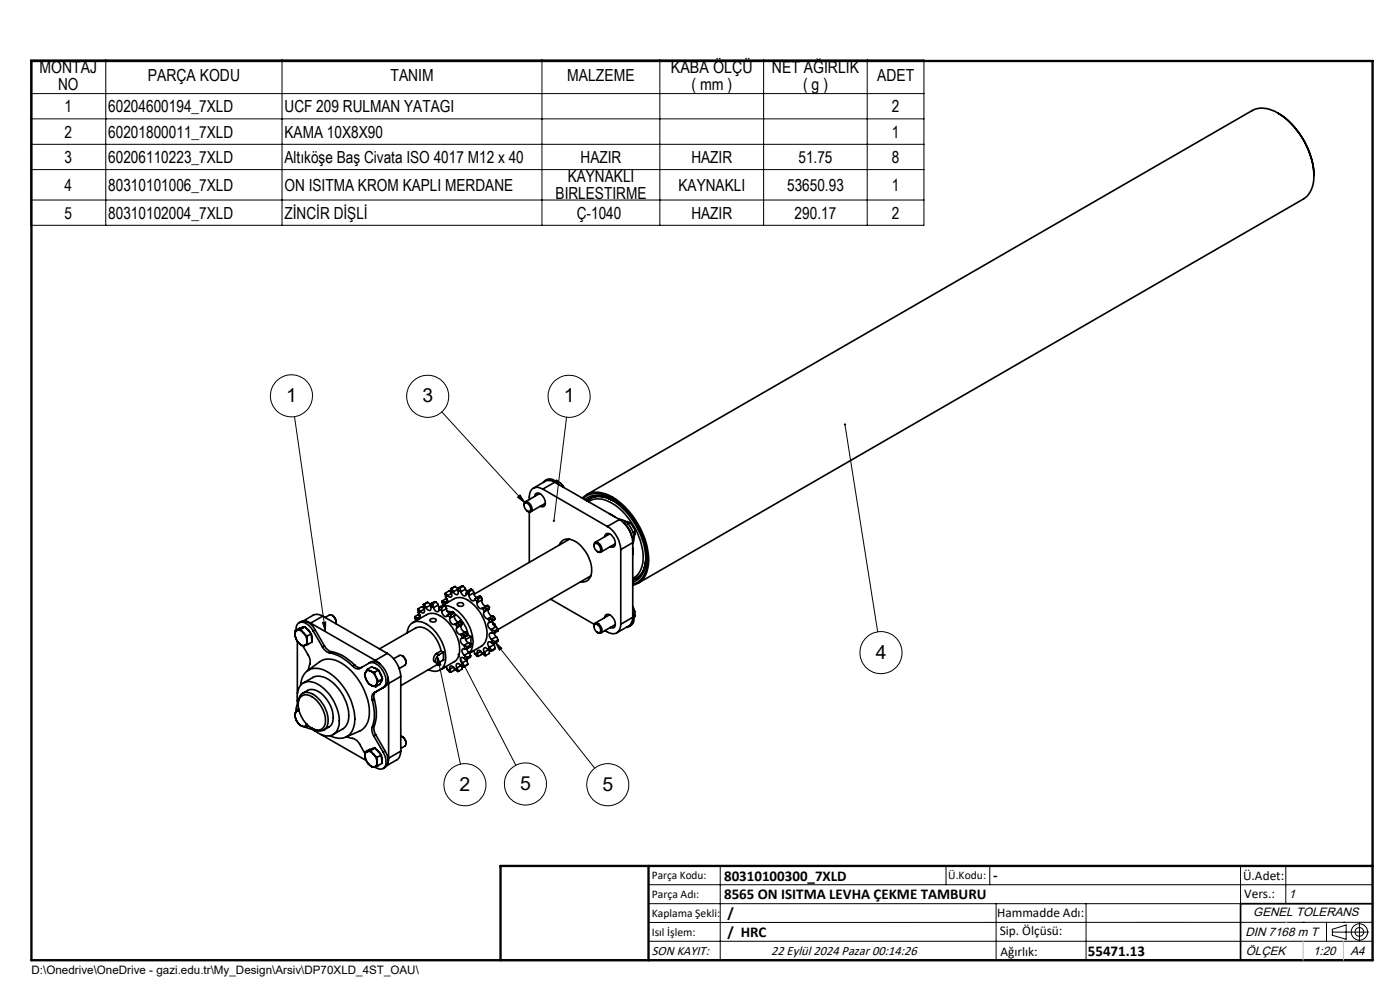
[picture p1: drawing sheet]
<svg xmlns="http://www.w3.org/2000/svg" width="297mm" height="210mm" viewBox="0 0 297 210" stroke-linecap="round" stroke-linejoin="round" font-family="sans-serif">
<g fill="none" stroke="#000" stroke-width=".35">
<path d="M271.1 24a5.4 5.4 0 0 0-5.5-.5l-141.1 81.4M271.1 24a16.5 16.5 0 0 1 7.6 14.3 5.1 5.1 0 0 1-2.2 3.9l-141.1 81.5M271.1 24a16.3 16.3 0 0 1 7.6 13.2M111.2 107.2a.61 .61 0 0 1 .4-.8 .61 .61 0 0 1 .7 .4 1.25 1.25 0 0 1 .3 1.7l-.7-.1M111.3 106.8a1.08 1.08 0 0 1 1.1 .4 1.08 1.08 0 0 1 .1 1.1 .8 .8 0 0 1-.8 .1 .8 .8 0 0 1-.4-.8zM112.3 108.6v10.7M113.4 105.3a.8 .8 0 0 1 .7-.8 .8 .8 0 0 1 .9 .5 1.82 1.82 0 0 1 .4 2.4h-.8M114.5 104.7l-3.1 1.8M115.1 103.7a1.76 1.76 0 0 0-2-.1 1.76 1.76 0 0 0-.8 1.8v.6M115.1 103.7l13.7 8M115.6 102a2.07 2.07 0 0 1 3 .8M115.7 106.8l-3.1 1.7"/>
<path d="M116.7 101.9l-.8 .1-2.8 1.6M116.7 101.9l1 .4M116.7 101.9h-.8l-.6 .4M117.7 102.3l-2.6 1.4M117.7 102.3l13.7 7.9M117.8 102.1l.3-.2 .8 .5 .6 .7M118.6 115.6a2.03 2.03 0 0 1 3.3-.8 7.3 7.3 0 0 1 3.5 7.3 1.84 1.84 0 0 1-2.2 1.3M119.5 103.1l-.2 .1M119.5 103.1l.1 .3M120.8 114.4l-20.3 11.7M123.6 105.7a4.3 4.3 0 0 1 5.1-.9 16.2 16.2 0 0 1 8.4 10.5 9 9 0 0 1-.5 7.3l-1.1 1-1.3 .5M123.7 105.8a4.5 4.5 0 0 1 5.5-.4 16.2 16.2 0 0 1 8.1 14.5 4.5 4.5 0 0 1-3.1 4.1"/>
<path d="M124.1 106a4.4 4.4 0 0 1 5.1-.2 15.5 15.5 0 0 1 7.8 13.6 4.5 4.5 0 0 1-2.8 4.1M124.8 106.4a4.5 4.5 0 0 1 5 .3 14.2 14.2 0 0 1 6.5 12.8 4.1 4.1 0 0 1-2.1 3.2M126 115.7a.63 .63 0 0 1 .4-.7 .63 .63 0 0 1 .8 .4 1.22 1.22 0 0 1 .2 1.7l-.7-.1M126.1 115.4a1.07 1.07 0 0 1 1.1 .3 1.07 1.07 0 0 1 .2 1.1l-.1 .2a1.05 1.05 0 0 1-1.3-1.2zM128.3 113.9a.8 .8 0 0 1 .6-.8 .8 .8 0 0 1 .9 .5 1.82 1.82 0 0 1 .4 2.4l-.7-.1M128.8 111.7a6.3 6.3 0 0 1 2.9 4.9M129.2 108.9l1.2 .7M129.3 113.3l-3 1.7M129.9 106.1a4.5 4.5 0 0 0-5.4 .1M130.5 115.3l-3 1.8M131.3 110.2a4 4 0 0 1 3.2 4.3l-.3 .7M131.4 110.2l1 .8"/>
<path d="M131.4 110.2l-2.6 1.5M131.7 116.6v15.8M132.4 111a6.7 6.7 0 0 1 1.6 2.8M132.4 111a4.9 4.9 0 0 1 1.6 2.8M132.6 110.6l1.1 .3M133.7 110.9l.6 .8 .4 1M133.7 110.9l-.5 .3M134 113.8l.2 1.3M134.2 116.2v1.4M134.2 115.1l-2.5 1.5M134.2 115.1v15.8M134.7 112.7l-.2 1.2"/>
<path d="M134.7 112.7l-.4 .2M137 118.4a4.6 4.6 0 0 1-2.6 4.6h-.2M62.6 134.7l.2 .9 .6 .7M62.6 134.7v.1a2.35 2.35 0 0 0 .8 1.5M62.7 133.8l-.1 .9M62.8 133.7a1.4 1.4 0 0 1 .7-1.7 1.4 1.4 0 0 1 1.8 .5l1.1 1.3M63.1 136v11.1M63.1 133.7a.87 .87 0 0 0-.5 1M63.1 133.7a1.33 1.33 0 0 1 1.3 .6M63.1 133.7l-.4 .1M63.4 136.3a1.47 1.47 0 0 0 1.2 .6M63.4 136.3l.7 .7 .5-.1"/>
<path d="M63.8 133.5l.6 .8M63.8 133.5l-.7 .2M64 133.1h.1M64.2 137l1.2 2a2.44 2.44 0 0 1 .1 2.5l-.1 .7M64.4 134.3l.8 .6M64.4 134.3a2.58 2.58 0 0 1 .7 1.6M64.4 133.1h-.4M64.7 133l1.3 1.4M64.7 133l-.9 .5M64.7 133l-1.2 .3-.8 .5M64.9 131.8a3.8 3.8 0 0 1 2 1.8M64.9 131.8l1 .4"/>
<path d="M64.9 131.8h-.8l-.7 .3M64.9 133.2l.4 .3 .6 .8M65.1 135.9a.89 .89 0 0 1-.5 1M65.1 135.9l.2 .8M65.2 134.9l-.1 1M65.3 136.7l-.7 .2M65.9 132.2l13.7 7.9M66 134.6l.1 1.2M66 134.4l-.8 .5M66 134.4l.2 1.8-.9 .5M66.4 133.8l2 3.4M66.9 133.6l1.9 3.4"/>
<path d="M66.9 133.6l-.5 .2M68.4 137.2a2.65 2.65 0 0 0 1.5 1.3M68.5 130.7l-1.2-.4-.7 .1-2.3 1.3M68.5 130.7l-2.6 1.5M68.5 130.7l13.7 7.9M68.8 137a2.77 2.77 0 0 0 1.5 1.2M68.8 137l-.4 .2M69 131l.9-.5a1.4 1.4 0 0 1 1.4 1.8M69.9 138.5a9 9 0 0 1 4.9 2.8M70.3 138.2a9 9 0 0 1 4.9 2.9M70.3 138.2l-.4 .3M70.4 130.5a1.63 1.63 0 0 1 .9 1.5"/>
<path d="M80.5 137.6l7.7-4.4a3.2 3.2 0 0 1 3.7 1.4l1.2 1.9 .5 1.6M82.2 138.6a6.3 6.3 0 0 1 2.8 4.9M82.2 138.6l-2.6 1.5M83.5 139.7l1.2-.6a1.42 1.42 0 0 1 1.4 1.8l-1.4 .9M85.3 139.1a1.69 1.69 0 0 1 .8 1.5M86.4 134.3a2.47 2.47 0 0 1 1.4-2.3 2.47 2.47 0 0 1 2.7 .4 8.5 8.5 0 0 1 3.9 8.4 2.3 2.3 0 0 1-3.5 1.3M87.6 132.1l2.9-1.7a3.3 3.3 0 0 1 3.8 .9 8.6 8.6 0 0 1 3 7.8l-.6 1-3.4 2M88 130.8v.3l.2 .6 .1-.6M88 130.8l.3 .3M88.3 131.1l.1 .1M88.4 131.2l.5 .1M88.8 130l.3 .6v.6"/>
<path d="M88.8 129.1l-.2 .2 .2 .7M88.8 129.1l.2 .5M89 129.6l-.2 .4M89 129.6l.1 .1M89.1 130.4h-.4l-.7 .4M89.1 130.8l-.7 .4M89.8 128.3l.1 .6M89.9 128.9v.1a.69 .69 0 0 1-.2 1l-.6-.3M89.9 128.9l-.5-.2-.6 .4M90 129.2l-.9 .5M90.1 128.2l-.3 .1M90.1 128.2l.2 .6"/>
<path d="M90.3 128.8l-.4 .1M90.3 128.8l.1 .1M90.7 127.8l.7 .5M90.7 127.8l-.9 .5M90.7 127.8l-.6 .4M91.3 131.4a.81 .81 0 0 1 1.2 .2 .75 .75 0 0 1-1.3-.1zM91.4 128.6v.2a.47 .47 0 0 1-.2 .7 .47 .47 0 0 1-.7-.4l-.1-.2M91.4 128.6l.5 .1M91.4 128.3l-1 .6M91.4 128.3v.1M91.5 128l.3 .1M91.5 128l-.1 .6"/>
<path d="M91.8 128.1l.1 .6M91.9 128.7l.1 .2M92 128.9l.4 .7a.44 .44 0 0 0 .5 .1 .44 .44 0 0 0 .2-.5M92.5 127.7l.5 .6M92.5 127.7l-.3-.1-.7 .4M92.5 127.7l-.7 .4M92.6 138.6a1.26 1.26 0 0 0-.5 1.7l.5 .3M92.6 138.6l.5 .3M93 128.3l.3 .6M93 128.3l-1 .6M93.1 138.9a1.25 1.25 0 0 0-.5 1.7h.5l1-.6M93.1 129.2l.6 .3"/>
<path d="M93.3 128.7l-.1 .1M93.4 128.7l.3 .2M93.4 128.7l2.9-1.7a3.3 3.3 0 0 1 3.8 .9 8.7 8.7 0 0 1 3.2 7.4l-.3 .8-.5 .7-2.9 1.7M93.4 128.7l-.3 .5M93.6 138.1l.5 .3v1.6M93.6 138.1l-1 .5M93.7 129.5v.2M93.7 129.7a.96 .96 0 0 0 1.1 1l.1-.2M93.7 128.9v.6M93.8 127.5v.3l.2 .5 .1-.6M93.8 127.5l.3 .2M94.1 138.4l-1 .5"/>
<path d="M94.1 128.3l.3 .2M94.1 127.7l.2 .1M94.3 127.8l.4 .2M94.4 128.5l.3 .6M94.4 128.5a6.3 6.3 0 0 1 4.7 3.5 6.3 6.3 0 0 1 .7 6.2l-.2 .3M94.4 128.5l-.7 .4M94.5 126.6l.1 .1a1.11 1.11 0 0 1 .3 1.1M94.5 125.8l-.1 .1 .1 .7M94.5 125.8l.3 .4M94.7 129.1l.1 .5 .5 .6 .7-.5M94.7 129.1l-1 .6M94.8 126.2l-.3 .4"/>
<path d="M94.8 126.2l.2 .2M94.9 129.6l.9 .3M94.9 127.1h-.4l-.7 .4M94.9 130.5l.6 .5M95 127.4l-.7 .4M95.4 130.1l.3 .3M95.4 130.1l-.5 .4M95.4 131.2a.94 .94 0 0 0 1.1 1.2h.1M95.5 131l-.1 .2M95.6 124.9l.2-.1 .3 .6M95.6 124.9v.7M95.6 125.6l.1 .1a.83 .83 0 0 1-.1 1l-.6-.3"/>
<path d="M95.7 130.4l-.2 .6M95.7 125.5l-.4-.1-.8 .4M95.8 125.9l-.8 .5M96.1 129.7l.2 .3M96.1 129.7l-.7 .4M96.1 129.7l-.1 .1M96.1 125.4l-.5 .2M96.1 125.4l.1 .1M96.3 130l.1 .6M96.3 130l-.6 .4M96.4 130.2a7.2 7.2 0 0 1 2.9 4.5M96.4 130.6a1.06 1.06 0 0 0 1 1.3"/>
<path d="M96.4 130.6l-1 .6M96.6 132.4l.4 .7M96.6 124.4l.6 .6M96.6 124.4l-.3 .1M96.6 124.4l-1 .5M96.9 133.1a1.07 1.07 0 0 0 .8 1.5M97 133.1h-.1M97 128a.84 .84 0 0 1 1.4 .2 .78 .78 0 0 1-1.4 0zM97.1 132.2l.2 .4M97.1 132.2l-.5 .2M97.2 125.3v.1a.5 .5 0 0 1-.2 .7 .5 .5 0 0 1-.7-.3l-.1-.3M97.2 125.3l.5 .1"/>
<path d="M97.2 125l-1 .5M97.2 125v.1M97.3 124.7h.3M97.3 124.7l-.1 .6M97.3 132.6l-.3 .5M97.5 131.8h.1M97.5 131.8l-1 .6M97.5 131.8h.3M97.6 124.7l.1 .7M97.7 134.6h.1M97.7 125.4l.1 .1M97.8 125.5l.3 .7a.44 .44 0 0 0 .6 .2 .44 .44 0 0 0 .2-.6"/>
<path d="M97.8 134.6l.3 .8M97.8 131.8l.2 .4M97.8 131.8l-.7 .4M97.8 134.6h.6M97.9 132.6a1.07 1.07 0 0 0 .8 1.4M97.9 132.6l-1 .5M98 132.2l-.1 .4M98 132.2l-.7 .4M98.1 135.4h-.1a.49 .49 0 0 0-.4 .3 .49 .49 0 0 0 .2 .5l.6 .7M98.3 124.3l.4 .7M98.3 124.3h-.3l-.7 .4M98.3 124.3l-.7 .4"/>
<path d="M98.4 136.9h.1M98.4 134.6l.2 .5M98.5 139l.1 .1M98.5 139.7a.47 .47 0 0 0-.7-.2 .47 .47 0 0 0-.1 .7l.3 .5M98.5 136.9l.1 .8M98.5 136.9l.6 .3M98.5 139.7l.6 .1M98.6 135.1l-.5 .3M98.6 137.7v-.1a.46 .46 0 0 0-.6 .2 .46 .46 0 0 0 .1 .6l.4 .6M98.6 139.1l-.1 .6M98.6 139.1l.6 .4M98.7 134l.4 .3"/>
<path d="M98.7 134l-1 .6M98.7 135l.1 .8 .6 .5M98.7 125l.4 .6M98.7 125l-.9 .5M98.8 139.8l.2 .3M98.9 125.8l.6 .4M99 137.6l.5 .8M99.1 134.3l.1 .4M99.1 134.3l-.7 .3M99.1 137.2l.1 .4M99.2 139.5l-.1 .3M99.2 134.8l-.9 .5"/>
<path d="M99.2 137.6l-.6 .1M99.2 125.3l.3 .2M99.2 125.3l-.3 .5M99.2 134.7l-.6 .4M99.2 134.7l-.1 .1M99.3 134.7l.6 .3v1.7M99.3 134.7l-.6 .4M99.4 136.3l.4 .5M99.4 136.3l-1 .6M99.5 138.4l.1 .1M99.5 138.4l-1 .6M99.5 126.2v.1"/>
<path d="M99.5 126.3a.91 .91 0 0 0 1.1 1.1l.1-.3M99.5 125.5v.7M99.6 138.5l.2 .6M99.8 136.8v.4l-.6 .4M99.8 136.8l-.7 .4M99.8 139.1v.3l-.7 .4M99.8 139.1l-.6 .4M99.9 135l-1.1 .7M99.9 136.6l-.2 .1M100.2 125.1l.3 .7M100.2 125.1l-.3-.2-.7 .4M100.2 125.1l-.7 .4"/>
<path d="M100.2 138.2l-.6 .3M100.4 138l.3 .7M100.5 125.8l.1 .4 .5 .6 .7-.4M100.5 125.8l-1 .5M100.7 138.7l.6 .1M100.7 127.1l.6 .6M100.7 138.7l.5 .5h.3M101.2 126.8l.3 .3M101.2 126.8l-.5 .3M101.2 138.6v-.4a.71 .71 0 0 1 1.1 .4v.1M101.2 138.6l.1 .2M101.2 127.8a.94 .94 0 0 0 1.1 1.2"/>
<path d="M101.3 127.7l-.1 .1M101.3 138.8l.2 .4M101.5 127.1l-.2 .6M101.8 126.4l.3 .3M101.8 126.4l-.6 .4M101.8 126.4h.1M102 138.2l-.8 .4M102.1 126.7l.1 .5M102.1 126.7l-.6 .4M102.2 127.2a1.06 1.06 0 0 0 1 1.3M102.2 138.5l-.1 .3-.6 .4M102.2 127.2l-1 .6"/>
<path d="M102.3 129l.5 .7M102.3 138.7l.6 .4 .2-.1M102.7 138.4l.1 .1M102.7 129.8a1.02 1.02 0 0 0 .8 1.5M102.8 138.5l-.5 .2M102.8 129.7l-.1 .1M102.8 138.5l.3 .5M102.9 128.9l.2 .3M102.9 128.9l-.6 .1M103.1 129.2l-.3 .5M103.5 131.3h.1M103.6 128.5l.2 .3"/>
<path d="M103.6 128.5l-.3-.1-1 .6M103.6 128.5l-.7 .4M103.6 137.9l-.9 .5M103.6 137.9l-.1-.1a.52 .52 0 0 0-.8-.3 .52 .52 0 0 0 0 .9M103.6 131.3l.3 .7M103.6 131.3h.6M103.6 137.9l.6 .2M103.7 129.2a1.02 1.02 0 0 0 .8 1.5M103.7 129.2l-1 .6M103.8 137.3l.1 .2M103.8 137.9v.7l-.7 .4M103.8 128.8l-.1 .4"/>
<path d="M103.8 128.8l-.7 .4M103.9 137.5l-.3 .4M103.9 132a.5 .5 0 0 0-.5 .3 .5 .5 0 0 0 .1 .5l.7 .8M103.9 137.5l.5 .4M104.2 133.6h.1M104.2 131.3l.2 .4M104.3 135.6l.1 .2M104.3 136.4l-.1-.1a.45 .45 0 0 0-.6-.1 .45 .45 0 0 0-.1 .7l.3 .4M104.3 133.6l.1 .7M104.3 133.6l.6 .2M104.3 136.4h.6M104.4 137.9l-.2 .2"/>
<path d="M104.4 131.7l-.5 .3M104.4 134.3a.39 .39 0 0 0-.5 0 .39 .39 0 0 0-.1 .5l.5 .8M104.4 135.8l-.1 .6M104.4 135.8l.6 .3M104.5 130.7l.4 .2M104.5 130.7l-1 .6M104.5 131.7v.5l.7 .8M104.5 132.1l.4 .3M104.6 136.4l.2 .3M104.6 132.3a.45 .45 0 0 1 .4 .2 .45 .45 0 0 1 .1 .5M104.8 134.3l.5 .8M104.8 136.7l.2 .8"/>
<path d="M104.8 136.7l-1 .6M104.9 130.9l.1 .4M104.9 130.9l-.7 .4M104.9 133.8l.1 .4M105 136.1l-.1 .3M105 134.2l-.6 .1M105 137.5l-.8 .6M105 131.3l-.9 .6M105 137.5l-.6 .4M105 131.3l-.6 .4M105.2 133l.4 .4M105.2 133l-1 .6"/>
<path d="M105.3 135.1l.4 .6M105.3 135.1l-1 .5M105.6 133.4l.1 .4-.7 .4M105.6 133.4l-.7 .4M105.7 135.7l-.1 .4-.7 .3M105.7 135.7l-.7 .4M116.8 127.1l9.2 5.3M125.3 122.2l-19.7 11.4M126 132.9a.59 .59 0 0 1 .3-.7 .59 .59 0 0 1 .8 .2 1.29 1.29 0 0 1 .3 1.9l-.7-.2M126.2 132.5a1.15 1.15 0 0 1 1 1.7 1.18 1.18 0 0 1-1-1.7zM128.3 131a.8 .8 0 0 1 .7-.7 .8 .8 0 0 1 .8 .5 1.77 1.77 0 0 1 .4 2.3h-.7M129.3 130.4l-3 1.8"/>
<path d="M130.5 132.5l-3 1.8M131.7 132.4a1.74 1.74 0 0 1-.9 1.8 1.74 1.74 0 0 1-2-.2l-.5-.2M134 132l-.4 .6-2.8 1.6M134 132l-.3 .7-.7 .3M134.2 130.9l-.2 1.1M134.2 129.9a2.1 2.1 0 0 1-.7 3M134.2 128.7l.1 .1M134.2 130.9l-2.5 1.5M134.3 128.8l.4 1 .1 .9M134.3 128.8l-.1 .1M134.5 130.9l.3-.2zM62.7 151.2a1.79 1.79 0 0 0 .1 1.5"/>
<path d="M62.7 151.2l-.2 .5 .3 1M62.8 152.7l.7 1 .5 .3M62.8 152.7a1.86 1.86 0 0 0 1.2 1.3M63.1 148.5v1.1M63.1 150.5l.4 .3M63.1 150.5l-.4 .7M63.3 149.4l-.4 .5-.1 1.1M63.4 150.4l-.3 .1M63.5 150.8l-.5 .1-.3 .3M63.8 145.3a3.4 3.4 0 0 1 1.8-3.2 3.4 3.4 0 0 1 3.8 .4 12.3 12.3 0 0 1 5.8 11.2 3.3 3.3 0 0 1-5.2 2.4M63.9 147.8a2.05 2.05 0 0 1 2.6 .2 6.3 6.3 0 0 1 2.5 5.6 1.74 1.74 0 0 1-2.9 .9 5.9 5.9 0 0 1-2.6-6.2zM64 154l.8 .3"/>
<path d="M64.1 145.1a3.5 3.5 0 0 1 4.2 .7 9.6 9.6 0 0 1 3.6 8.1 2.58 2.58 0 0 1-4 1.8l-1.8-1.2a2.13 2.13 0 0 0 3 0 4.4 4.4 0 0 0-.2-4.5 5.3 5.3 0 0 0-4-3.1 2.14 2.14 0 0 0-1.6 2.6 4.6 4.6 0 0 1 .8-4.4zM64.2 147.1a2.88 2.88 0 0 1 2.3-.8 6.3 6.3 0 0 1 4 7.1l-.6 .8-1.2 .7M64.3 144.9l2.1-1.2a3.6 3.6 0 0 1 3.9 .9 9.7 9.7 0 0 1 3.6 8.2l-.3 .9-.5 .6-2.4 1.5M64.8 154.3l.8 .2h.6M65 153.7a.69 .69 0 0 1-1 .3M65 153.7l-.2 .6M65.1 153.6l-.1 .1M65.2 142.3l2.6-1.9a4.1 4.1 0 0 1 4.9 .5 13.1 13.1 0 0 1 5.6 11 3.8 3.8 0 0 1-2 3.2l-3 1.3M65.4 153.9l-.6 .4M66 154.6l.9 .5M68.1 155.8l9.6 5.5M73.5 156.3l.7 .2a2.46 2.46 0 0 1 2.1 1.4l1.1 2"/>
<path d="M75.2 141.1a1.29 1.29 0 0 0 1.5 .5M75.2 141.1l-.4 .2M77.5 159.5l-.1 .9M77.5 142.6a1.79 1.79 0 0 0 .2 1.5M77.5 142.6a1.37 1.37 0 0 0 .1 1.3l.1 .2M77.7 144.1a2.39 2.39 0 0 0 1.1 1.3M77.7 144.1a1.86 1.86 0 0 0 1.1 1.3M78 141.9l.6 .4M78 141.9l-.5 .7M78 159.4a.87 .87 0 0 0-.6 1M78 159.4a1.33 1.33 0 0 1 1.2 .6M78 159.4l-.5 .1"/>
<path d="M78 141.9l.8-.4 1.5 .6M78.3 140.7l-2 1.1a1.29 1.29 0 0 1-1.5-.5M78.3 140.7a2.65 2.65 0 0 1 3 1.7 3 3 0 0 1 .2 3.3l-.2 .2 .4-.3M78.3 140.7a1.68 1.68 0 0 1 2.3 .2M78.6 142.3l.8 .3M78.6 142.3a.76 .76 0 0 0-1.1 .3M78.6 142.3l.6 .5 .6 .8M78.7 159.2l.5 .8M78.7 159.2l-.7 .2M78.8 145.4l.9 .3M78.8 158.8h.1M79 148.5a9.7 9.7 0 0 1 0 5.7"/>
<path d="M79 154.2a2.26 2.26 0 0 0 .3 1.9M79.2 141.6l.9 .4M79.2 160l.8 .6M79.2 160a2.58 2.58 0 0 1 .8 1.6M79.2 158.8h-.3M79.3 147a1.31 1.31 0 0 0-.3 1.5M79.3 147l.4-.3a1.31 1.31 0 0 0-.3 1.6M79.3 156.1l2 3.5M79.4 154a2.26 2.26 0 0 0 .3 1.9M79.4 148.3a9.7 9.7 0 0 1 0 5.7M79.4 148.3l-.4 .2M79.4 154l-.4 .2"/>
<path d="M79.4 142.6l.4 1M79.6 158.7l1.3 1.5M79.6 158.7l-.9 .5M79.6 158.7l-1.2 .3-.9 .5M79.6 140.1l1 .8M79.7 155.9l2 3.4M79.7 155.9l-.4 .2M79.8 143.6l.2 .9-.1 .7M79.8 143.6l.5 .9M79.8 159l.9 1M79.9 145.2a.69 .69 0 0 1-1.1 .2M79.9 145.2l-.2 .5"/>
<path d="M80.3 144.5l-.4 .7M80.3 142.1l-.9 .5M80.3 142.1l.8 1.9M80.4 142.3l.6 1.4M80.6 140.9a4.9 4.9 0 0 1 1.7 2.8M81 144.2l-.2 .6M81.1 144l-.8 .5M81.1 144l-.6 1.2-.8 .5M81.3 159.6a3 3 0 0 1 .2 3.2l-.7 .4-1.4-.5M81.7 159.3a3.9 3.9 0 0 1 .6 2.6M81.7 145.6l-2.4 1.4M81.7 159.3l-.4 .3"/>
<path d="M82.3 143.7a1.81 1.81 0 0 1-.6 1.9M82.3 143.7l.1 1.3M82.4 145v15.8M85 156.1a1.49 1.49 0 0 1 .9 2.1l-.9 .6M85 159.3l-.1 .9-.3 .7-2.5 1.5M85 143.5l-2.6 1.5M85 159.3l-2.6 1.5M85 143.5v15.8M85.3 156.2a1.62 1.62 0 0 1 .8 1.5M93.2 140.5l-.5 .5-7.7 4.4M94.4 141.5l-.7 .4M94.7 141.4l.2 .7"/>
<path d="M94.9 142.1h.6M94.9 142.1l.5 .4 .3 .1M95.4 141.9v-.4a.62 .62 0 0 1 .7-.1 .62 .62 0 0 1 .4 .5l.1 .1M95.4 141.9l.1 .2M95.5 142.1l.2 .5M96.2 141.5l-.8 .4M96.4 141.8l-.1 .4-.6 .4M96.6 142l.5 .4 .2-.1M96.9 141.7l.1 .2M97 141.9l-.4 .1M97 141.9l.3 .4M97.8 141.2v-.1a.51 .51 0 0 0-.6-.3 .51 .51 0 0 0-.4 .4l.1 .5"/>
<path d="M97.8 141.2l.6 .3M97.8 141.2l-.9 .5M98 140.7l.1 .1M98 141.3v.6l-.7 .4M98.1 140.8l-.3 .4M98.1 140.8l.5 .5M98.6 141.3l-.2 .2M99 140.1l.2 .8M99 140.1l-1 .6M99.2 140.9l-.8 .6M99.2 140.9l-.6 .4M77.4 160.4l.2 .7 .6 1"/>
<path d="M77.4 160.4l.2 .8 .6 .9M78.2 162.1a1.58 1.58 0 0 0 1.2 .6M78.2 162.1l.8 .6h.4M80 161.6a.89 .89 0 0 1-.6 1.1M80 161.6l.2 .8M80 160.6v1M80.2 162.4l-.8 .3M80.9 160.4l.1 1.1M80.9 160.2l-.9 .4M80.9 160.2l.1 1.7-.8 .5M82.3 161.9l-.4 .7-.6 .4M82.4 160.8l-.1 1.1"/>
<path d="M291.2 191.7h-28v12M106.2 203.7h185"/>
</g>
<g fill="none" stroke="#000" stroke-width=".21">
<path d="M6.5 12.7h189.5v35.1h-189.5zM6.5 19.9h189.5M22.4 12.7v35.1M59.8 12.7v35.1M115 12.7v35.1M140 12.7v35.1M162 12.7v35.1M184 12.7v35.1M6.5 25.2h189.5M6.5 30.6h189.5M6.5 36h189.5M6.5 42.4h189.5"/>
<path d="M62.5 88.4l6.5 45.6M93.7 87.4l17.7 19.3M120.2 88.5l-2.7 22M179.2 90.1l7 43.9M109.8 105.5l.5-.5 1.1 1.7zM68.4 132l.7-.1-.1 2.1zM92.8 139.2l4.9 22.9M92.8 139.2l.8 1.9-.7 .1zM97.3 138.8l12.1 23.5M105 136.1l21.2 26.8M105 136.1l1.5 1.4-.6 .4zM137.6 187.7h153.6"/>
<path d="M137.6 191.7h153.6M137.6 199.7h153.6M152.8 183.7v20M200.7 183.7v4M210 183.7v4M211.3 191.7v12M230.4 191.7v12M263.2 183.7v20M272.8 183.7v8M276.4 195.6h.1M281.4 195.6v4.1M282.6 197.7h7.8"/>
<path d="M282.6 197.1l3-.9v3l-3-.8zM285 195.6h.1M288.4 195.8v3.8M291.2 195.6l-153.6 .1"/>
<circle cx="61.8" cy="84" r="4.5"/>
<circle cx="90.7" cy="84.1" r="4.5"/>
<circle cx="120.7" cy="84.1" r="4.5"/>
<circle cx="186.9" cy="138.4" r="4.5"/>
<circle cx="98.6" cy="166.5" r="4.5"/>
<circle cx="111.5" cy="166.3" r="4.5"/>
<circle cx="128.9" cy="166.5" r="4.5"/>
<circle cx="288.4" cy="197.7" r="1.74"/>
<circle cx="288.4" cy="197.7" r=".93"/>
</g>
<path d="M6.7 12.9h284.5v190.8h-284.5zM137.6 183.7v20M291.2 183.7h-185v20" fill="none" stroke="#000" stroke-width=".5"/>
<path d="M272.8 195.6h.1M276.4 199.7v4M285 199.7v4" fill="none" stroke="#c0c0c0" stroke-width=".21"/>
<path d="M179.1 89.9a.24 .24 0 0 0 .1 .4 .24 .24 0 0 0 .3-.3 .24 .24 0 0 0-.3-.2v.3v-.3zM105 136.1l1.5 1.4-.6 .4zM92.8 139.2l.8 1.9-.7 .1zM97.2 138.6a.24 .24 0 0 0-.2 .4 .24 .24 0 0 0 .4 0 .24 .24 0 0 0-.1-.4h-.1l.1 .2zM117.4 110.3a.23 .23 0 0 0-.1 .2 .23 .23 0 0 0 .2 .2v-.2v.2a.23 .23 0 0 0 .2-.3 .23 .23 0 0 0-.3-.1zM109.8 105.5l.5-.5 1.1 1.7zM68.4 132l.7-.1-.1 2.1z" fill="#000"/>
<g font-size="4.1">
<text x="60.7" y="85.3">1</text>
<text x="89.6" y="85.4">3</text>
<text x="119.6" y="85.4">1</text>
<text x="185.8" y="139.7">4</text>
<text x="97.5" y="167.7">2</text>
<text x="110.3" y="167.6">5</text>
<text x="127.8" y="167.7">5</text>
</g>
<g font-size="3.5">
<text x="8.4" y="15.5">MONTAJ</text>
<text x="31.4" y="17.3">PARÇA KODU</text>
<text x="82.8" y="17.3">TANIM</text>
<text x="120.4" y="17.3">MALZEME</text>
<text x="142.3" y="15.5">KABA ÖLÇÜ</text>
<text x="163.8" y="15.5">NET AĞIRLIK</text>
<text x="186.1" y="17.3">ADET</text>
<text x="12.3" y="19">NO</text>
<text x="13.7" y="23.8">1</text>
<text x="23" y="23.8">60204600194_7XLD</text>
<text x="60.4" y="23.8">UCF 209 RULMAN YATAGI</text>
<text x="146.7" y="19">( mm )</text>
<text x="170.4" y="19">( g )</text>
<text x="189.2" y="23.8">2</text>
<text x="13.7" y="29.2">2</text>
<text x="23" y="29.2">60201800011_7XLD</text>
<text x="60.4" y="29.2">KAMA 10X8X90</text>
<text x="189.2" y="29.2">1</text>
<text x="13.7" y="34.6">3</text>
<text x="23" y="34.6">60206110223_7XLD</text>
<text x="60.4" y="34.6">Altıköşe Baş Civata ISO 4017 M12 x 40</text>
<text x="123.2" y="34.6">HAZIR</text>
<text x="146.7" y="34.6">HAZIR</text>
<text x="169.4" y="34.6">51.75</text>
<text x="189.2" y="34.6">8</text>
<text x="13.7" y="40.5">4</text>
<text x="23" y="40.5">80310101006_7XLD</text>
<text x="60.4" y="40.5">ON ISITMA KROM KAPLI MERDANE</text>
<text x="120.4" y="38.7">KAYNAKLI</text>
<text x="143.9" y="40.5">KAYNAKLI</text>
<text x="167" y="40.5">53650.93</text>
<text x="189.2" y="40.5">1</text>
<text x="13.7" y="46.4">5</text>
<text x="23" y="46.4">80310102004_7XLD</text>
<text x="60.4" y="46.4">ZİNCİR DİŞLİ</text>
<text x="117.9" y="42.2">BIRLESTIRME</text>
<text x="122.4" y="46.4">Ç-1040</text>
<text x="146.7" y="46.4">HAZIR</text>
<text x="168.6" y="46.4">290.17</text>
<text x="189.2" y="46.4">2</text>
</g>
<g font-size="3.2">
<text x="153.6" y="186.8">80310100300_7XLD</text>
<text x="153.6" y="190.8">8565 ON ISITMA LEVHA ÇEKME TAMBURU</text>
<text x="210.7" y="186.6">-</text>
<text x="154.3" y="194.8">/</text>
<text x="154.3" y="198.8">/ HRC</text>
<text x="230.8" y="202.8">55471.13</text>
</g>
<g font-size="2.8">
<text x="263.7" y="186.7">Ü.Adet:</text>
<text x="263.9" y="190.5">Vers.:</text>
<text x="211.5" y="194.5">Hammadde Adı:</text>
<text x="138.3" y="202.6">SON KAYIT:</text>
<text x="163.6" y="202.6">22 Eylül 2024 Pazar 00:14:26</text>
<text x="212.1" y="198.4">Sip. Ölçüsü:</text>
<text x="212.2" y="202.7">Ağırlık:</text>
</g>
<g font-size="2.6">
<text x="273.4" y="190.4">1</text>
<text x="265.9" y="194.4">GENEL TOLERANS</text>
<text x="264.2" y="198.5">DIN 7168 m T</text>
<text x="264.3" y="202.6">ÖLÇEK</text>
<text x="278.5" y="202.6">1:20</text>
<text x="286.5" y="202.6">A4</text>
</g>
<g font-size="2.5">
<text x="138.3" y="186.4">Parça Kodu:</text>
<text x="138.3" y="190.5">Parça Adı:</text>
<text x="201.2" y="186.5">Ü.Kodu:</text>
<text x="138.3" y="194.5">Kaplama Şekli:</text>
<text x="138.3" y="198.6">Isıl İşlem:</text>
<text x="6.7" y="206.7">D:\Onedrive\OneDrive - gazi.edu.tr\My_Design\Arsiv\DP70XLD_4ST_OAU\</text>
</g>
</svg>
